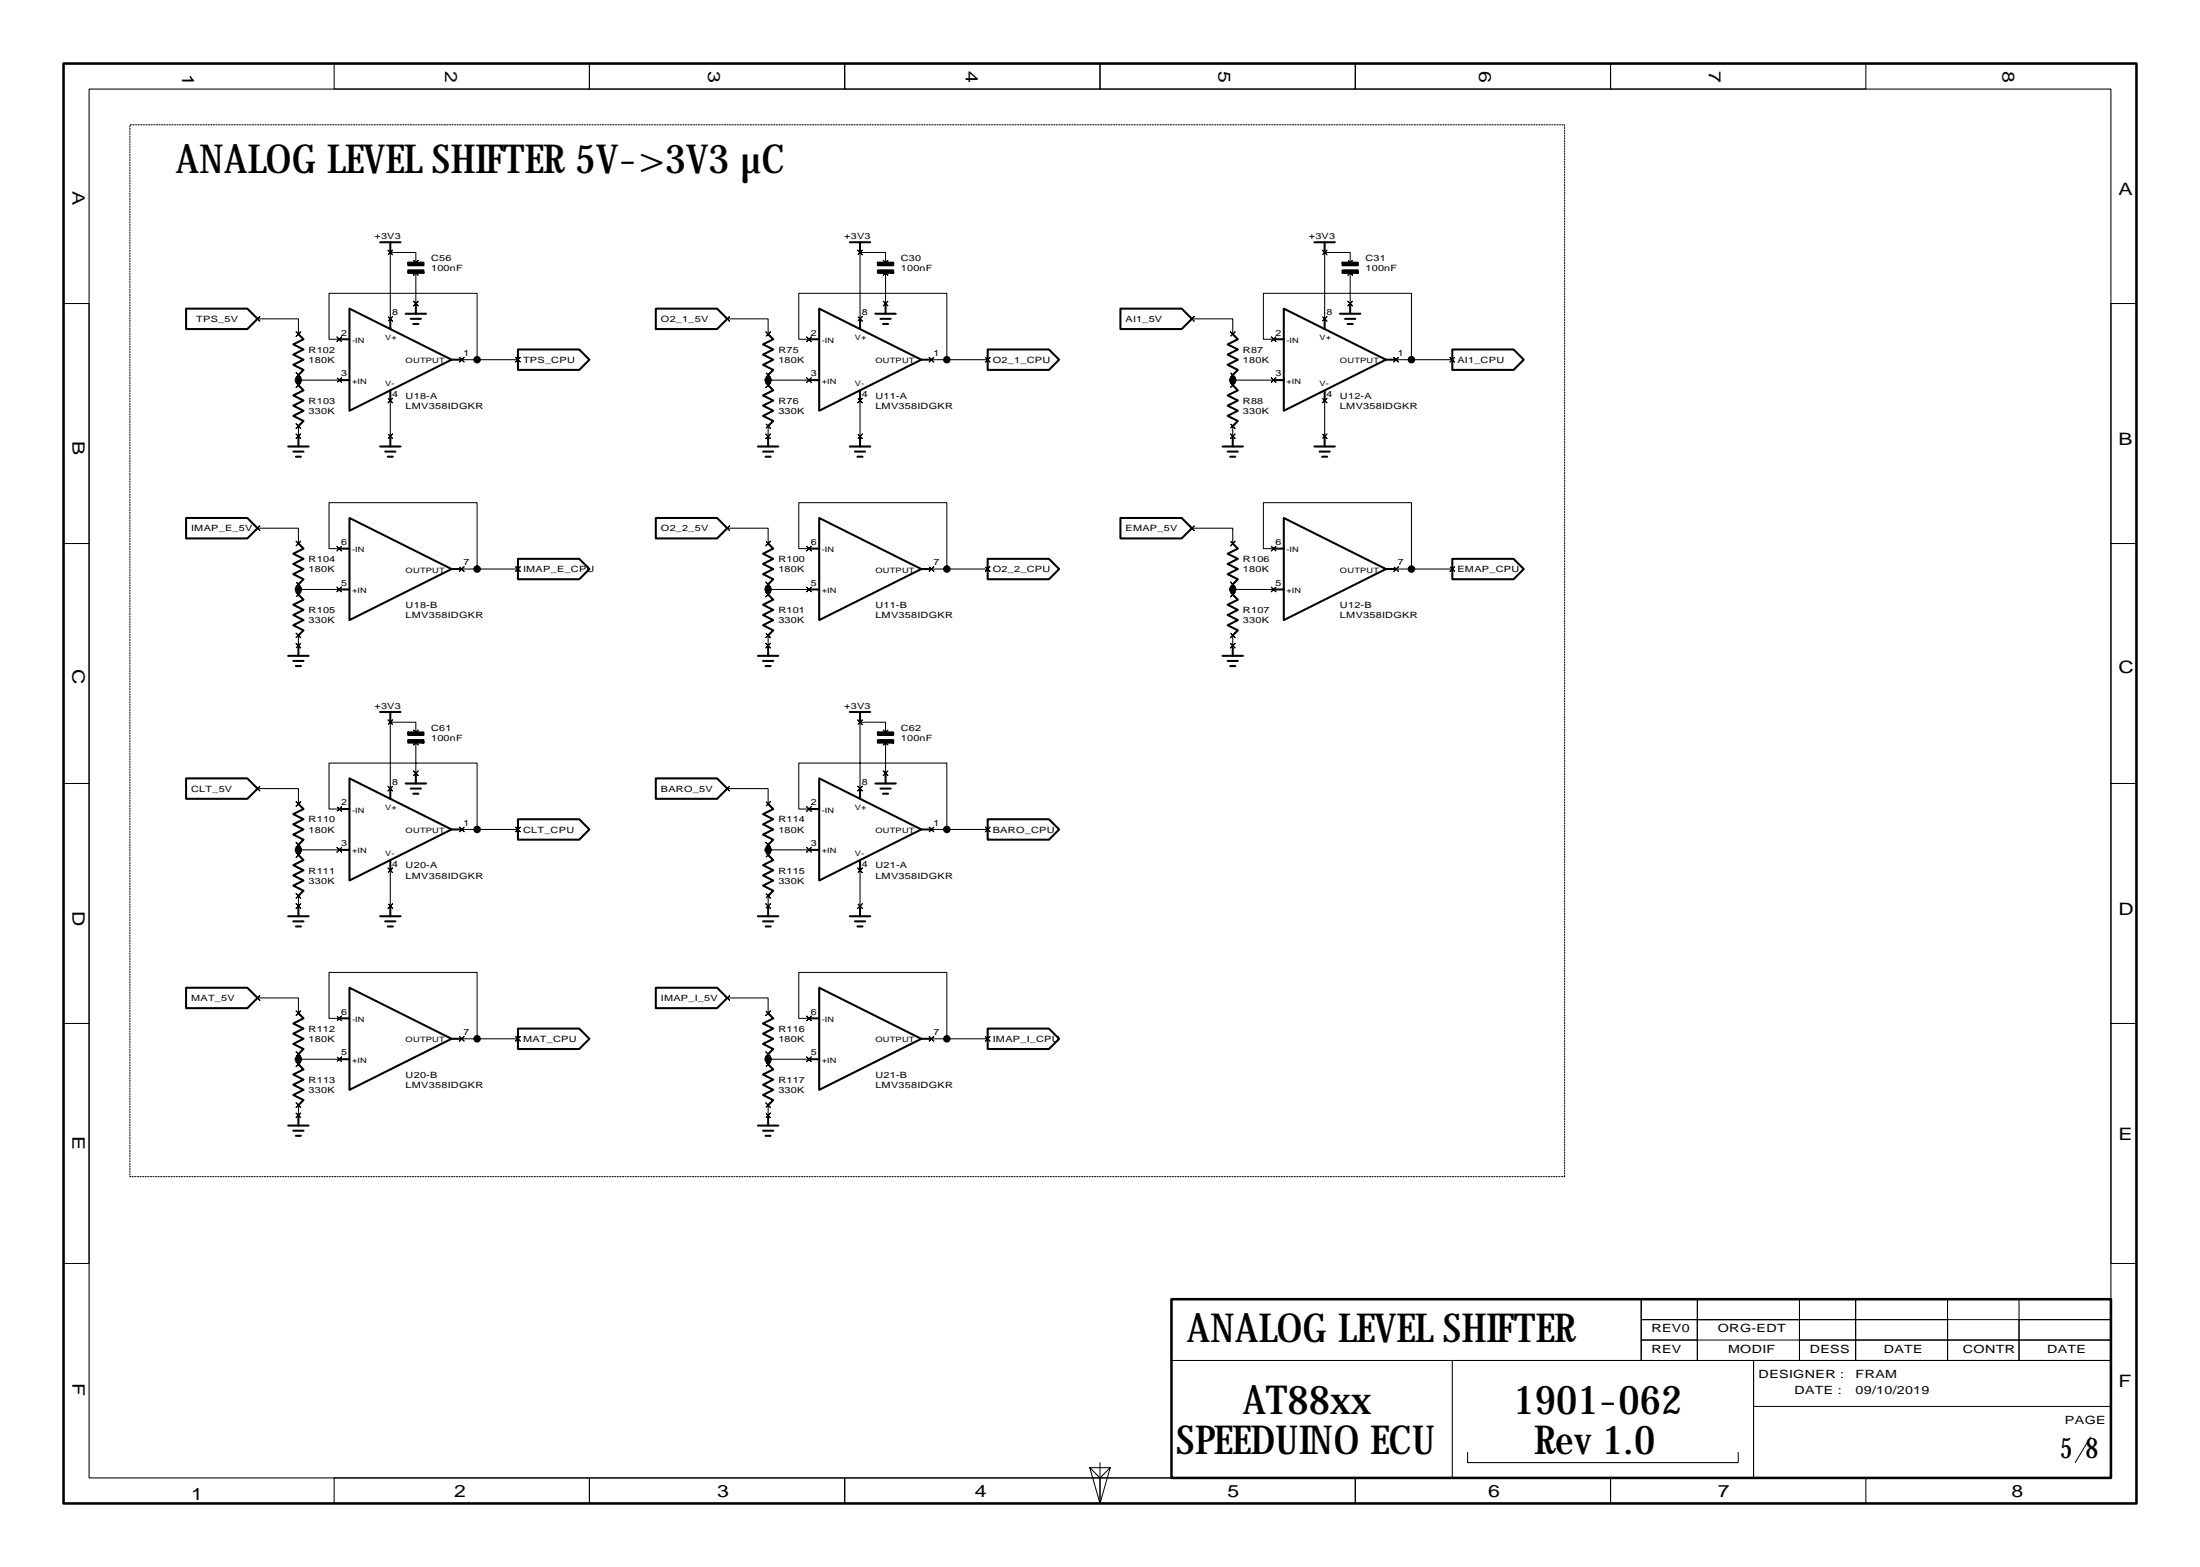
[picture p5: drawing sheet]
<svg xmlns="http://www.w3.org/2000/svg" width="431mm" height="307mm" viewBox="0 0 431 307" stroke-linecap="round" stroke-linejoin="round" font-family="sans-serif">
<g fill="none" stroke="#000" stroke-width=".2">
<path d="M17.4 17.4h396v272h-396zM65.4 12.4h50v5h-50zM115.4 12.4h50v5h-50zM165.4 12.4h50v5h-50zM215.4 12.4h50v5h-50zM265.4 12.4h50v5h-50zM315.4 12.4h50v5h-50zM12.4 59.4h5v47h-5zM76 49l.4 .4 .5-.4-.5 .4 .5 .5-.5-.5-.4 .5 .4-.5zM81 59l.4 .4 .5-.4-.5 .4 .5 .5-.5-.5-.4 .5 .4-.5zM81 51l.4 .4 .5-.4-.5 .4 .5 .5-.5-.5-.4 .5 .4-.5zM81 53l.4 .4 .5-.4-.5 .4 .5 .5-.5-.5-.4 .5 .4-.5z"/>
<path d="M81.4 51.4v-2h-5v13M81.4 53.4v6M168 49l.4 .4 .5-.4-.5 .4 .5 .5-.5-.5-.4 .5 .4-.5zM173 59l.4 .4 .5-.4-.5 .4 .5 .5-.5-.5-.4 .5 .4-.5zM173 51l.4 .4 .5-.4-.5 .4 .5 .5-.5-.5-.4 .5 .4-.5zM173 53l.4 .4 .5-.4-.5 .4 .5 .5-.5-.5-.4 .5 .4-.5zM173.4 51.4v-2h-5v13M173.4 53.4v6M259 49l.4 .4 .5-.4-.5 .4 .5 .5-.5-.5-.4 .5 .4-.5zM264 59l.4 .4 .5-.4-.5 .4 .5 .5-.5-.5-.4 .5 .4-.5zM264 51l.4 .4 .5-.4-.5 .4 .5 .5-.5-.5-.4 .5 .4-.5zM264 53l.4 .4 .5-.4-.5 .4 .5 .5-.5-.5-.4 .5 .4-.5z"/>
<path d="M264.4 51.4v-2h-5v13M264.4 53.4v6M413.4 59.4h5v47h-5zM50 62l.4 .4 .5-.4-.5 .4 .5 .5-.5-.5-.4 .5 .4-.5zM50.4 62.4h8v3M58 75l.4 .4 .5-.4-.5 .4 .5 .5-.5-.5-.4 .5 .4-.5zM58 65l.4 .4 .5-.4-.5 .4 .5 .5-.5-.5-.4 .5 .4-.5zM58 73l.4 .4 .5-.4-.5 .4 .5 .5-.5-.5-.4 .5 .4-.5zM58.4 73.4v2M58.4 74.4h8M66 66l.4 .4 .5-.4-.5 .4 .5 .5-.5-.5-.4 .5 .4-.5zM66 74l.4 .4 .5-.4-.5 .4 .5 .5-.5-.5-.4 .5 .4-.5z"/>
<path d="M66.4 66.4h-2v-9h29v13M76 62l.4 .4 .5-.4-.5 .4 .5 .5-.5-.5-.4 .5 .4-.5zM76 78l.4 .4 .5-.4-.5 .4 .5 .5-.5-.5-.4 .5 .4-.5zM76.4 78.4v7M90 70l.4 .4 .5-.4-.5 .4 .5 .5-.5-.5-.4 .5 .4-.5zM90.4 70.4h11M101 70l.4 .4 .5-.4-.5 .4 .5 .5-.5-.5-.4 .5 .4-.5zM142 62l.4 .4 .5-.4-.5 .4 .5 .5-.5-.5-.4 .5 .4-.5zM142.4 62.4h8v3M150 65l.4 .4 .5-.4-.5 .4 .5 .5-.5-.5-.4 .5 .4-.5zM150 73l.4 .4 .5-.4-.5 .4 .5 .5-.5-.5-.4 .5 .4-.5zM150 75l.4 .4 .5-.4-.5 .4 .5 .5-.5-.5-.4 .5 .4-.5z"/>
<path d="M150.4 73.4v1h8M150.4 74.4v1M158 66l.4 .4 .5-.4-.5 .4 .5 .5-.5-.5-.4 .5 .4-.5zM158 74l.4 .4 .5-.4-.5 .4 .5 .5-.5-.5-.4 .5 .4-.5zM158.4 66.4h-2v-9h29v13M168 62l.4 .4 .5-.4-.5 .4 .5 .5-.5-.5-.4 .5 .4-.5zM168 78l.4 .4 .5-.4-.5 .4 .5 .5-.5-.5-.4 .5 .4-.5zM168.4 78.4v7M182 70l.4 .4 .5-.4-.5 .4 .5 .5-.5-.5-.4 .5 .4-.5zM182.4 70.4h11M193 70l.4 .4 .5-.4-.5 .4 .5 .5-.5-.5-.4 .5 .4-.5zM233 62l.4 .4 .5-.4-.5 .4 .5 .5-.5-.5-.4 .5 .4-.5z"/>
<path d="M233.4 62.4h8v3M241 75l.4 .4 .5-.4-.5 .4 .5 .5-.5-.5-.4 .5 .4-.5zM241 65l.4 .4 .5-.4-.5 .4 .5 .5-.5-.5-.4 .5 .4-.5zM241 73l.4 .4 .5-.4-.5 .4 .5 .5-.5-.5-.4 .5 .4-.5zM241.4 73.4v1h8M241.4 74.4v1M249 66l.4 .4 .5-.4-.5 .4 .5 .5-.5-.5-.4 .5 .4-.5zM249 74l.4 .4 .5-.4-.5 .4 .5 .5-.5-.5-.4 .5 .4-.5zM249.4 66.4h-2v-9h29v13M259 62l.4 .4 .5-.4-.5 .4 .5 .5-.5-.5-.4 .5 .4-.5zM259 78l.4 .4 .5-.4-.5 .4 .5 .5-.5-.5-.4 .5 .4-.5zM259.4 78.4v7"/>
<path d="M273 70l.4 .4 .5-.4-.5 .4 .5 .5-.5-.5-.4 .5 .4-.5zM273.4 70.4h11M284 70l.4 .4 .5-.4-.5 .4 .5 .5-.5-.5-.4 .5 .4-.5zM58 85l.4 .4 .5-.4-.5 .4 .5 .5-.5-.5-.4 .5 .4-.5zM58 83l.4 .4 .5-.4-.5 .4 .5 .5-.5-.5-.4 .5 .4-.5zM58.4 83.4v2M76 85l.4 .4 .5-.4-.5 .4 .5 .5-.5-.5-.4 .5 .4-.5zM150 85l.4 .4 .5-.4-.5 .4 .5 .5-.5-.5-.4 .5 .4-.5zM150 83l.4 .4 .5-.4-.5 .4 .5 .5-.5-.5-.4 .5 .4-.5zM150.4 83.4v2M168 85l.4 .4 .5-.4-.5 .4 .5 .5-.5-.5-.4 .5 .4-.5zM241 85l.4 .4 .5-.4-.5 .4 .5 .5-.5-.5-.4 .5 .4-.5z"/>
<path d="M241 83l.4 .4 .5-.4-.5 .4 .5 .5-.5-.5-.4 .5 .4-.5zM241.4 83.4v2M259 85l.4 .4 .5-.4-.5 .4 .5 .5-.5-.5-.4 .5 .4-.5zM12.4 106.4h5v47h-5zM50 103l.4 .4 .5-.4-.5 .4 .5 .5-.5-.5-.4 .5 .4-.5zM50.4 103.4h8v3M58 106l.4 .4 .5-.4-.5 .4 .5 .5-.5-.5-.4 .5 .4-.5zM58 114l.4 .4 .5-.4-.5 .4 .5 .5-.5-.5-.4 .5 .4-.5zM58 116l.4 .4 .5-.4-.5 .4 .5 .5-.5-.5-.4 .5 .4-.5zM58.4 115.4h8M58.4 114.4v2M66 107l.4 .4 .5-.4-.5 .4 .5 .5-.5-.5-.4 .5 .4-.5z"/>
<path d="M66 115l.4 .4 .5-.4-.5 .4 .5 .5-.5-.5-.4 .5 .4-.5zM66.4 107.4h-2v-9h29v13h-3M90 111l.4 .4 .5-.4-.5 .4 .5 .5-.5-.5-.4 .5 .4-.5zM93.4 111.4h8M101 111l.4 .4 .5-.4-.5 .4 .5 .5-.5-.5-.4 .5 .4-.5zM142 103l.4 .4 .5-.4-.5 .4 .5 .5-.5-.5-.4 .5 .4-.5zM142.4 103.4h8v3M150 116l.4 .4 .5-.4-.5 .4 .5 .5-.5-.5-.4 .5 .4-.5zM150 106l.4 .4 .5-.4-.5 .4 .5 .5-.5-.5-.4 .5 .4-.5zM150 114l.4 .4 .5-.4-.5 .4 .5 .5-.5-.5-.4 .5 .4-.5zM150.4 114.4v2M150.4 115.4h8"/>
<path d="M158 107l.4 .4 .5-.4-.5 .4 .5 .5-.5-.5-.4 .5 .4-.5zM158 115l.4 .4 .5-.4-.5 .4 .5 .5-.5-.5-.4 .5 .4-.5zM158.4 107.4h-2v-9h29v13M182 111l.4 .4 .5-.4-.5 .4 .5 .5-.5-.5-.4 .5 .4-.5zM182.4 111.4h11M193 111l.4 .4 .5-.4-.5 .4 .5 .5-.5-.5-.4 .5 .4-.5zM233 103l.4 .4 .5-.4-.5 .4 .5 .5-.5-.5-.4 .5 .4-.5zM233.4 103.4h8v3M241 106l.4 .4 .5-.4-.5 .4 .5 .5-.5-.5-.4 .5 .4-.5zM241 114l.4 .4 .5-.4-.5 .4 .5 .5-.5-.5-.4 .5 .4-.5zM241 116l.4 .4 .5-.4-.5 .4 .5 .5-.5-.5-.4 .5 .4-.5zM241.4 114.4v1h8"/>
<path d="M241.4 115.4v1M249 107l.4 .4 .5-.4-.5 .4 .5 .5-.5-.5-.4 .5 .4-.5zM249 115l.4 .4 .5-.4-.5 .4 .5 .5-.5-.5-.4 .5 .4-.5zM249.4 107.4h-2v-9h29v13M273 111l.4 .4 .5-.4-.5 .4 .5 .5-.5-.5-.4 .5 .4-.5zM273.4 111.4h11M284 111l.4 .4 .5-.4-.5 .4 .5 .5-.5-.5-.4 .5 .4-.5zM413.4 106.4h5v47h-5zM58 126l.4 .4 .5-.4-.5 .4 .5 .5-.5-.5-.4 .5 .4-.5zM58 124l.4 .4 .5-.4-.5 .4 .5 .5-.5-.5-.4 .5 .4-.5zM58.4 124.4v2M150 126l.4 .4 .5-.4-.5 .4 .5 .5-.5-.5-.4 .5 .4-.5z"/>
<path d="M150 124l.4 .4 .5-.4-.5 .4 .5 .5-.5-.5-.4 .5 .4-.5zM150.4 124.4v2M241 126l.4 .4 .5-.4-.5 .4 .5 .5-.5-.5-.4 .5 .4-.5zM241 124l.4 .4 .5-.4-.5 .4 .5 .5-.5-.5-.4 .5 .4-.5zM241.4 124.4v2M12.4 153.4h5v47h-5zM50 154l.4 .4 .5-.4-.5 .4 .5 .5-.5-.5-.4 .5 .4-.5zM50.4 154.4h8v3M58 157l.4 .4 .5-.4-.5 .4 .5 .5-.5-.5-.4 .5 .4-.5zM66 158l.4 .4 .5-.4-.5 .4 .5 .5-.5-.5-.4 .5 .4-.5zM66.4 158.4h-2v-9h29v13M76 141l.4 .4 .5-.4-.5 .4 .5 .5-.5-.5-.4 .5 .4-.5z"/>
<path d="M76 154l.4 .4 .5-.4-.5 .4 .5 .5-.5-.5-.4 .5 .4-.5zM81 151l.4 .4 .5-.4-.5 .4 .5 .5-.5-.5-.4 .5 .4-.5zM81 143l.4 .4 .5-.4-.5 .4 .5 .5-.5-.5-.4 .5 .4-.5zM81 145l.4 .4 .5-.4-.5 .4 .5 .5-.5-.5-.4 .5 .4-.5zM81.4 143.4v-2h-5v13M81.4 145.4v6M142 154l.4 .4 .5-.4-.5 .4 .5 .5-.5-.5-.4 .5 .4-.5zM142.4 154.4h8v3M150 157l.4 .4 .5-.4-.5 .4 .5 .5-.5-.5-.4 .5 .4-.5zM158 158l.4 .4 .5-.4-.5 .4 .5 .5-.5-.5-.4 .5 .4-.5zM158.4 158.4h-2v-9h29v13M168 141l.4 .4 .5-.4-.5 .4 .5 .5-.5-.5-.4 .5 .4-.5z"/>
<path d="M168 154l.4 .4 .5-.4-.5 .4 .5 .5-.5-.5-.4 .5 .4-.5zM173 151l.4 .4 .5-.4-.5 .4 .5 .5-.5-.5-.4 .5 .4-.5zM173 143l.4 .4 .5-.4-.5 .4 .5 .5-.5-.5-.4 .5 .4-.5zM173 145l.4 .4 .5-.4-.5 .4 .5 .5-.5-.5-.4 .5 .4-.5zM173.4 143.4v-2h-5v13M173.4 145.4v6M413.4 153.4h5v47h-5zM58 177l.4 .4 .5-.4-.5 .4 .5 .5-.5-.5-.4 .5 .4-.5zM58 165l.4 .4 .5-.4-.5 .4 .5 .5-.5-.5-.4 .5 .4-.5zM58 167l.4 .4 .5-.4-.5 .4 .5 .5-.5-.5-.4 .5 .4-.5zM58 175l.4 .4 .5-.4-.5 .4 .5 .5-.5-.5-.4 .5 .4-.5zM58.4 166.4h8"/>
<path d="M58.4 165.4v2M58.4 175.4v2M66 166l.4 .4 .5-.4-.5 .4 .5 .5-.5-.5-.4 .5 .4-.5zM76 177l.4 .4 .5-.4-.5 .4 .5 .5-.5-.5-.4 .5 .4-.5zM76 170l.4 .4 .5-.4-.5 .4 .5 .5-.5-.5-.4 .5 .4-.5zM76.4 170.4v7M90 162l.4 .4 .5-.4-.5 .4 .5 .5-.5-.5-.4 .5 .4-.5zM90.4 162.4h11M101 162l.4 .4 .5-.4-.5 .4 .5 .5-.5-.5-.4 .5 .4-.5zM150 177l.4 .4 .5-.4-.5 .4 .5 .5-.5-.5-.4 .5 .4-.5zM150 165l.4 .4 .5-.4-.5 .4 .5 .5-.5-.5-.4 .5 .4-.5zM150 167l.4 .4 .5-.4-.5 .4 .5 .5-.5-.5-.4 .5 .4-.5z"/>
<path d="M150 175l.4 .4 .5-.4-.5 .4 .5 .5-.5-.5-.4 .5 .4-.5zM150.4 165.4v2M150.4 175.4v2M150.4 166.4h8M158 166l.4 .4 .5-.4-.5 .4 .5 .5-.5-.5-.4 .5 .4-.5zM168 177l.4 .4 .5-.4-.5 .4 .5 .5-.5-.5-.4 .5 .4-.5zM168 170l.4 .4 .5-.4-.5 .4 .5 .5-.5-.5-.4 .5 .4-.5zM168.4 170.4v7M182 162l.4 .4 .5-.4-.5 .4 .5 .5-.5-.5-.4 .5 .4-.5zM182.4 162.4h11M193 162l.4 .4 .5-.4-.5 .4 .5 .5-.5-.5-.4 .5 .4-.5zM50 195l.4 .4 .5-.4-.5 .4 .5 .5-.5-.5-.4 .5 .4-.5z"/>
<path d="M50.4 195.4h8v3M58 198l.4 .4 .5-.4-.5 .4 .5 .5-.5-.5-.4 .5 .4-.5zM66 199l.4 .4 .5-.4-.5 .4 .5 .5-.5-.5-.4 .5 .4-.5zM66.4 199.4h-2v-9h29v13M142 195l.4 .4 .5-.4-.5 .4 .5 .5-.5-.5-.4 .5 .4-.5zM142.4 195.4h8v3M150 198l.4 .4 .5-.4-.5 .4 .5 .5-.5-.5-.4 .5 .4-.5zM158 199l.4 .4 .5-.4-.5 .4 .5 .5-.5-.5-.4 .5 .4-.5zM158.4 199.4h-2v-9h29v13M12.4 200.4h5v47h-5zM58 218l.4 .4 .5-.4-.5 .4 .5 .5-.5-.5-.4 .5 .4-.5zM58 206l.4 .4 .5-.4-.5 .4 .5 .5-.5-.5-.4 .5 .4-.5z"/>
<path d="M58 208l.4 .4 .5-.4-.5 .4 .5 .5-.5-.5-.4 .5 .4-.5zM58 216l.4 .4 .5-.4-.5 .4 .5 .5-.5-.5-.4 .5 .4-.5zM58.4 206.4v2M58.4 207.4h8M58.4 216.4v2M66 207l.4 .4 .5-.4-.5 .4 .5 .5-.5-.5-.4 .5 .4-.5zM90 203l.4 .4 .5-.4-.5 .4 .5 .5-.5-.5-.4 .5 .4-.5zM90.4 203.4h11M101 203l.4 .4 .5-.4-.5 .4 .5 .5-.5-.5-.4 .5 .4-.5zM150 218l.4 .4 .5-.4-.5 .4 .5 .5-.5-.5-.4 .5 .4-.5zM150 208l.4 .4 .5-.4-.5 .4 .5 .5-.5-.5-.4 .5 .4-.5zM150 216l.4 .4 .5-.4-.5 .4 .5 .5-.5-.5-.4 .5 .4-.5z"/>
<path d="M150 206l.4 .4 .5-.4-.5 .4 .5 .5-.5-.5-.4 .5 .4-.5zM150.4 206.4v2M150.4 216.4v2M150.4 207.4h8M158 207l.4 .4 .5-.4-.5 .4 .5 .5-.5-.5-.4 .5 .4-.5zM182 203l.4 .4 .5-.4-.5 .4 .5 .5-.5-.5-.4 .5 .4-.5zM182.4 203.4h11M193 203l.4 .4 .5-.4-.5 .4 .5 .5-.5-.5-.4 .5 .4-.5zM413.4 200.4h5v47h-5zM229.4 254.4h92v12h-92zM321.4 258.4h11v4h-11zM321.4 254.4h11v4h-11z"/>
<path d="M321.4 254.4h11zM332.4 258.4h20v8h-20zM332.4 258.4h20v4h-20zM332.4 254.4h20v4h-20zM332.4 254.4h20zM352.4 258.4h11v4h-11zM352.4 254.4h11v4h-11zM352.4 254.4h11zM363.4 254.4h18v4h-18zM363.4 258.4h18v4h-18zM363.4 254.4h18zM381.4 258.4h14v4h-14z"/>
<path d="M381.4 254.4h14zM395.4 254.4h18zM395.4 258.4h18v4h-18zM395.4 254.4h18v4h-18zM284.4 266.4h59v23h-59zM321.4 262.4h11v4h-11zM343.4 266.4h70v9h-70zM343.4 266.4h70v23h-70zM343.4 266.4h70zM352.4 262.4h11v4h-11zM363.4 262.4h18v4h-18zM381.4 262.4h14v4h-14z"/>
<path d="M395.4 262.4h18v4h-18zM65.4 289.4h50v5h-50zM115.4 289.4h50v5h-50zM165.4 289.4h50v5h-50zM213.4 287.4l2 7 2-7h-4l2 2 2-2M215.4 289.4h50v5h-50zM215.4 286.4v3M265.4 289.4h50v5h-50zM287.4 284.4v2h53v-2M315.4 289.4h50v5h-50zM409.4 281.4l-3 5"/>
</g>
<path d="M25.4 24.4h281v206h-281z" fill="none" stroke="#000" stroke-width=".2" stroke-dasharray=".3 .3"/>
<g fill="#000" stroke="#000" stroke-width=".2">
<circle cx="58.4" cy="74.4" r=".64"/>
<circle cx="93.4" cy="70.4" r=".64"/>
<circle cx="150.4" cy="74.4" r=".64"/>
<circle cx="185.4" cy="70.4" r=".64"/>
<circle cx="241.4" cy="74.4" r=".64"/>
<circle cx="276.4" cy="70.4" r=".64"/>
<circle cx="58.4" cy="115.4" r=".64"/>
<circle cx="93.4" cy="111.4" r=".64"/>
<circle cx="150.4" cy="115.4" r=".64"/>
<circle cx="185.4" cy="111.4" r=".64"/>
<circle cx="241.4" cy="115.4" r=".64"/>
<circle cx="276.4" cy="111.4" r=".64"/>
<circle cx="58.4" cy="166.4" r=".64"/>
<circle cx="93.4" cy="162.4" r=".64"/>
<circle cx="150.4" cy="166.4" r=".64"/>
<circle cx="185.4" cy="162.4" r=".64"/>
<circle cx="58.4" cy="207.4" r=".64"/>
<circle cx="93.4" cy="203.4" r=".64"/>
<circle cx="150.4" cy="207.4" r=".64"/>
<circle cx="185.4" cy="203.4" r=".64"/>
</g>
<path d="M12.4 12.4h406v282h-406zM229.4 254.4h184v35h-184z" fill="none" stroke="#000" stroke-width=".5"/>
<g fill="none" stroke="#000" stroke-width=".4">
<path d="M74.4 47.4h4M76.4 47.4v2M81.4 59.4v2M166.4 47.4h4M168.4 47.4v2M173.4 59.4v2M257.4 47.4h4M259.4 47.4v2M264.4 59.4v2M36.4 60.4h12l2 2-2 2h-12zM58.4 75.4l1 1-2 1 2 1-2 1 2 1-2 1 2 1-1 1M58.4 65.4l1 1-2 1 2 1-2 1 2 1-2 1 2 1-1 1"/>
<path d="M66.4 74.4h2M66.4 66.4h2M68.4 60.4l20 10-20 10zM76.4 62.4v2M76.4 76.4v2M79.4 61.4h4M80.4 62.4h2M80.9 63.4h1M88.4 70.4h2M101.4 68.4h12l2 2-2 2h-12zM128.4 60.4h12l2 2-2 2h-12zM150.4 65.4l1 1-2 1 2 1-2 1 2 1-2 1 2 1-1 1"/>
<path d="M150.4 75.4l1 1-2 1 2 1-2 1 2 1-2 1 2 1-1 1M158.4 74.4h2M158.4 66.4h2M160.4 60.4l20 10-20 10zM168.4 62.4v2M168.4 76.4v2M171.4 61.4h4M172.4 62.4h2M172.9 63.4h1M180.4 70.4h2M193.4 68.4h12l2 2-2 2h-12zM219.4 60.4h12l2 2-2 2h-12z"/>
<path d="M241.4 75.4l1 1-2 1 2 1-2 1 2 1-2 1 2 1-1 1M241.4 65.4l1 1-2 1 2 1-2 1 2 1-2 1 2 1-1 1M249.4 74.4h2M249.4 66.4h2M251.4 60.4l20 10-20 10zM259.4 62.4v2M259.4 76.4v2M262.4 61.4h4M263.4 62.4h2M263.9 63.4h1M271.4 70.4h2M284.4 68.4h12l2 2-2 2h-12z"/>
<path d="M56.4 87.4h4M57.4 88.4h2M57.9 89.4h1M58.4 85.4v2M74.4 87.4h4M75.4 88.4h2M75.9 89.4h1M76.4 85.4v2M148.4 87.4h4M149.4 88.4h2M149.9 89.4h1M150.4 85.4v2"/>
<path d="M166.4 87.4h4M167.4 88.4h2M167.9 89.4h1M168.4 85.4v2M239.4 87.4h4M240.4 88.4h2M240.9 89.4h1M241.4 85.4v2M257.4 87.4h4M258.4 88.4h2M258.9 89.4h1M259.4 85.4v2"/>
<path d="M36.4 101.4h12l2 2-2 2h-12zM58.4 106.4l1 1-2 1 2 1-2 1 2 1-2 1 2 1-1 1M58.4 116.4l1 1-2 1 2 1-2 1 2 1-2 1 2 1-1 1M66.4 115.4h2M66.4 107.4h2M68.4 101.4l20 10-20 10zM88.4 111.4h2M101.4 109.4h12l2 2-2 2h-12zM128.4 101.4h12l2 2-2 2h-12zM150.4 116.4l1 1-2 1 2 1-2 1 2 1-2 1 2 1-1 1M150.4 106.4l1 1-2 1 2 1-2 1 2 1-2 1 2 1-1 1M158.4 115.4h2"/>
<path d="M158.4 107.4h2M160.4 101.4l20 10-20 10zM180.4 111.4h2M193.4 109.4h12l2 2-2 2h-12zM219.4 101.4h12l2 2-2 2h-12zM241.4 106.4l1 1-2 1 2 1-2 1 2 1-2 1 2 1-1 1M241.4 116.4l1 1-2 1 2 1-2 1 2 1-2 1 2 1-1 1M249.4 115.4h2M249.4 107.4h2M251.4 101.4l20 10-20 10zM271.4 111.4h2M284.4 109.4h12l2 2-2 2h-12z"/>
<path d="M56.4 128.4h4M57.4 129.4h2M57.9 130.4h1M58.4 126.4v2M74.4 139.4h4M76.4 139.4v2M148.4 128.4h4M149.4 129.4h2M149.9 130.4h1M150.4 126.4v2M166.4 139.4h4M168.4 139.4v2"/>
<path d="M239.4 128.4h4M240.4 129.4h2M240.9 130.4h1M241.4 126.4v2M36.4 152.4h12l2 2-2 2h-12zM58.4 157.4l1 1-2 1 2 1-2 1 2 1-2 1 2 1-1 1M66.4 158.4h2M68.4 152.4l20 10-20 10zM76.4 154.4v2M79.4 153.4h4M80.4 154.4h2M80.9 155.4h1"/>
<path d="M81.4 151.4v2M128.4 152.4h12l2 2-2 2h-12zM150.4 157.4l1 1-2 1 2 1-2 1 2 1-2 1 2 1-1 1M158.4 158.4h2M160.4 152.4l20 10-20 10zM168.4 154.4v2M171.4 153.4h4M172.4 154.4h2M172.9 155.4h1M173.4 151.4v2M56.4 179.4h4M58.4 167.4l1 1-2 1 2 1-2 1 2 1-2 1 2 1-1 1"/>
<path d="M58.4 177.4v2M66.4 166.4h2M74.4 179.4h4M76.4 168.4v2M76.4 177.4v2M88.4 162.4h2M101.4 160.4h12l2 2-2 2h-12zM148.4 179.4h4M150.4 167.4l1 1-2 1 2 1-2 1 2 1-2 1 2 1-1 1M150.4 177.4v2M158.4 166.4h2M166.4 179.4h4"/>
<path d="M168.4 168.4v2M168.4 177.4v2M180.4 162.4h2M193.4 160.4h12l2 2-2 2h-12zM36.4 193.4h12l2 2-2 2h-12zM57.4 180.4h2M57.9 181.4h1M58.4 198.4l1 1-2 1 2 1-2 1 2 1-2 1 2 1-1 1M66.4 199.4h2M68.4 193.4l20 10-20 10zM75.4 180.4h2M75.9 181.4h1"/>
<path d="M128.4 193.4h12l2 2-2 2h-12zM149.4 180.4h2M149.9 181.4h1M150.4 198.4l1 1-2 1 2 1-2 1 2 1-2 1 2 1-1 1M158.4 199.4h2M160.4 193.4l20 10-20 10zM167.4 180.4h2M167.9 181.4h1M58.4 208.4l1 1-2 1 2 1-2 1 2 1-2 1 2 1-1 1M58.4 218.4v2M66.4 207.4h2M88.4 203.4h2"/>
<path d="M101.4 201.4h12l2 2-2 2h-12zM150.4 208.4l1 1-2 1 2 1-2 1 2 1-2 1 2 1-1 1M150.4 218.4v2M158.4 207.4h2M180.4 203.4h2M193.4 201.4h12l2 2-2 2h-12zM56.4 220.4h4M57.4 221.4h2M57.9 222.4h1M148.4 220.4h4M149.4 221.4h2M149.9 222.4h1"/>
</g>
<g fill="#000" stroke="#000" stroke-width=".4">
<path d="M79.9 51.4h3v.5h-3z" fill-rule="evenodd"/>
<path d="M79.9 52.9h3v.5h-3z" fill-rule="evenodd"/>
<path d="M171.9 51.4h3v.5h-3z" fill-rule="evenodd"/>
<path d="M171.9 52.9h3v.5h-3z" fill-rule="evenodd"/>
<path d="M262.9 51.4h3v.5h-3z" fill-rule="evenodd"/>
<path d="M262.9 52.9h3v.5h-3z" fill-rule="evenodd"/>
<path d="M79.9 143.4h3v.5h-3z" fill-rule="evenodd"/>
<path d="M79.9 144.9h3v.5h-3z" fill-rule="evenodd"/>
<path d="M171.9 143.4h3v.5h-3z" fill-rule="evenodd"/>
<path d="M171.9 144.9h3v.5h-3z" fill-rule="evenodd"/>
</g>
<g font-size="7.8">
<text x="34.4" y="33.8">ANALOG LEVEL SHIFTER 5V-&gt;3V3 µC</text>
<text x="232.4" y="262.8">ANALOG LEVEL SHIFTER</text>
<text x="243.4" y="276.8">AT88xx</text>
<text x="296.4" y="276.8">1901-062</text>
<text x="230.4" y="284.8">SPEEDUINO ECU</text>
<text x="300.4" y="284.8">Rev 1.0</text>
</g>
<g font-size="5.6">
<text x="403.4" y="285.6">5</text>
<text x="408.4" y="285.6">8</text>
</g>
<g font-size="3.4">
<text x="35.7" y="14.4" transform="rotate(90 35.7 14.4)">1</text>
<text x="87.2" y="13.9" transform="rotate(90 87.2 13.9)">2</text>
<text x="138.7" y="13.9" transform="rotate(90 138.7 13.9)">3</text>
<text x="189.2" y="13.9" transform="rotate(90 189.2 13.9)">4</text>
<text x="238.7" y="13.9" transform="rotate(90 238.7 13.9)">5</text>
<text x="289.7" y="13.9" transform="rotate(90 289.7 13.9)">6</text>
<text x="334.7" y="13.9" transform="rotate(90 334.7 13.9)">7</text>
<text x="392.2" y="13.9" transform="rotate(90 392.2 13.9)">8</text>
<text x="14.2" y="37.4" transform="rotate(90 14.2 37.4)">A</text>
<text x="414.9" y="38.2">A</text>
<text x="14.2" y="86.4" transform="rotate(90 14.2 86.4)">B</text>
<text x="414.9" y="87.2">B</text>
<text x="14.2" y="130.9" transform="rotate(90 14.2 130.9)">C</text>
<text x="414.9" y="131.7">C</text>
<text x="14.2" y="178.4" transform="rotate(90 14.2 178.4)">D</text>
<text x="414.9" y="179.2">D</text>
<text x="14.2" y="222.4" transform="rotate(90 14.2 222.4)">E</text>
<text x="414.9" y="223.2">E</text>
<text x="14.2" y="270.9" transform="rotate(90 14.2 270.9)">F</text>
<text x="414.9" y="271.7">F</text>
<text x="37.4" y="293.7">1</text>
<text x="88.9" y="293.2">2</text>
<text x="140.4" y="293.2">3</text>
<text x="190.9" y="293.2">4</text>
<text x="240.4" y="293.2">5</text>
<text x="291.4" y="293.2">6</text>
<text x="336.4" y="293.2">7</text>
<text x="393.9" y="293.2">8</text>
</g>
<g font-size="2.2">
<text x="323.4" y="261">REV0</text>
<text x="336.4" y="261">ORG-EDT</text>
<text x="323.4" y="265">REV</text>
<text x="338.4" y="265">MODIF</text>
<text x="344.4" y="270">DESIGNER :</text>
<text x="354.4" y="265">DESS</text>
<text x="363.4" y="270">FRAM</text>
<text x="368.9" y="265">DATE</text>
<text x="384.4" y="265">CONTR</text>
<text x="400.9" y="265">DATE</text>
<text x="351.4" y="273">DATE :</text>
<text x="363.4" y="273">09/10/2019</text>
<text x="404.4" y="279">PAGE</text>
</g>
<g font-size="1.7">
<text x="73.3" y="46.9">+3V3</text>
<text x="165.3" y="46.9">+3V3</text>
<text x="256.3" y="46.9">+3V3</text>
<text x="84.4" y="51.1">C56</text>
<text x="84.4" y="53.1">100nF</text>
<text x="176.4" y="51.1">C30</text>
<text x="176.4" y="53.1">100nF</text>
<text x="267.4" y="51.1">C31</text>
<text x="267.4" y="53.1">100nF</text>
<text x="38.4" y="63.1">TPS_5V</text>
<text x="66.8" y="65.7">2</text>
<text x="76.8" y="61.7">8</text>
<text x="129.4" y="63.1">O2_1_5V</text>
<text x="158.8" y="65.7">2</text>
<text x="168.8" y="61.7">8</text>
<text x="220.4" y="63.1">AI1_5V</text>
<text x="249.8" y="65.7">2</text>
<text x="259.8" y="61.7">8</text>
<text x="60.4" y="69.1">R102</text>
<text x="60.4" y="71.1">180K</text>
<text x="90.8" y="69.7">1</text>
<text x="102.4" y="71.1">TPS_CPU</text>
<text x="152.4" y="69.1">R75</text>
<text x="152.4" y="71.1">180K</text>
<text x="182.8" y="69.7">1</text>
<text x="194.4" y="71.1">O2_1_CPU</text>
<text x="243.4" y="69.1">R87</text>
<text x="243.4" y="71.1">180K</text>
<text x="273.8" y="69.7">1</text>
<text x="285.4" y="71.1">AI1_CPU</text>
<text x="66.8" y="73.7">3</text>
<text x="76.8" y="77.7">4</text>
<text x="158.8" y="73.7">3</text>
<text x="168.8" y="77.7">4</text>
<text x="249.8" y="73.7">3</text>
<text x="259.8" y="77.7">4</text>
<text x="60.4" y="79.1">R103</text>
<text x="60.4" y="81.1">330K</text>
<text x="79.4" y="78.1">U18-A</text>
<text x="79.4" y="80.1">LMV358IDGKR</text>
<text x="152.4" y="79.1">R76</text>
<text x="152.4" y="81.1">330K</text>
<text x="171.4" y="78.1">U11-A</text>
<text x="171.4" y="80.1">LMV358IDGKR</text>
<text x="243.4" y="79.1">R88</text>
<text x="243.4" y="81.1">330K</text>
<text x="262.4" y="78.1">U12-A</text>
<text x="262.4" y="80.1">LMV358IDGKR</text>
<text x="37.4" y="104.1">IMAP_E_5V</text>
<text x="66.8" y="106.7">6</text>
<text x="129.4" y="104.1">O2_2_5V</text>
<text x="158.8" y="106.7">6</text>
<text x="220.4" y="104.1">EMAP_5V</text>
<text x="249.8" y="106.7">6</text>
<text x="60.4" y="110.1">R104</text>
<text x="60.4" y="112.1">180K</text>
<text x="90.8" y="110.7">7</text>
<text x="102.4" y="112.1">IMAP_E_CPU</text>
<text x="152.4" y="110.1">R100</text>
<text x="152.4" y="112.1">180K</text>
<text x="182.8" y="110.7">7</text>
<text x="194.4" y="112.1">O2_2_CPU</text>
<text x="243.4" y="110.1">R106</text>
<text x="243.4" y="112.1">180K</text>
<text x="273.8" y="110.7">7</text>
<text x="285.4" y="112.1">EMAP_CPU</text>
<text x="66.8" y="114.7">5</text>
<text x="79.4" y="119.1">U18-B</text>
<text x="158.8" y="114.7">5</text>
<text x="171.4" y="119.1">U11-B</text>
<text x="249.8" y="114.7">5</text>
<text x="262.4" y="119.1">U12-B</text>
<text x="60.4" y="120.1">R105</text>
<text x="60.4" y="122.1">330K</text>
<text x="79.4" y="121.1">LMV358IDGKR</text>
<text x="152.4" y="120.1">R101</text>
<text x="152.4" y="122.1">330K</text>
<text x="171.4" y="121.1">LMV358IDGKR</text>
<text x="243.4" y="120.1">R107</text>
<text x="243.4" y="122.1">330K</text>
<text x="262.4" y="121.1">LMV358IDGKR</text>
<text x="73.3" y="138.9">+3V3</text>
<text x="84.4" y="143.1">C61</text>
<text x="165.3" y="138.9">+3V3</text>
<text x="176.4" y="143.1">C62</text>
<text x="84.4" y="145.1">100nF</text>
<text x="176.4" y="145.1">100nF</text>
<text x="37.4" y="155.1">CLT_5V</text>
<text x="76.8" y="153.7">8</text>
<text x="129.4" y="155.1">BARO_5V</text>
<text x="168.8" y="153.7">8</text>
<text x="60.4" y="161.1">R110</text>
<text x="66.8" y="157.7">2</text>
<text x="90.8" y="161.7">1</text>
<text x="152.4" y="161.1">R114</text>
<text x="158.8" y="157.7">2</text>
<text x="182.8" y="161.7">1</text>
<text x="60.4" y="163.1">180K</text>
<text x="66.8" y="165.7">3</text>
<text x="102.4" y="163.1">CLT_CPU</text>
<text x="152.4" y="163.1">180K</text>
<text x="158.8" y="165.7">3</text>
<text x="194.4" y="163.1">BARO_CPU</text>
<text x="60.4" y="171.1">R111</text>
<text x="60.4" y="173.1">330K</text>
<text x="76.8" y="169.7">4</text>
<text x="79.4" y="170.1">U20-A</text>
<text x="79.4" y="172.1">LMV358IDGKR</text>
<text x="152.4" y="171.1">R115</text>
<text x="152.4" y="173.1">330K</text>
<text x="168.8" y="169.7">4</text>
<text x="171.4" y="170.1">U21-A</text>
<text x="171.4" y="172.1">LMV358IDGKR</text>
<text x="37.4" y="196.1">MAT_5V</text>
<text x="129.4" y="196.1">IMAP_I_5V</text>
<text x="60.4" y="202.1">R112</text>
<text x="66.8" y="198.7">6</text>
<text x="90.8" y="202.7">7</text>
<text x="152.4" y="202.1">R116</text>
<text x="158.8" y="198.7">6</text>
<text x="182.8" y="202.7">7</text>
<text x="60.4" y="204.1">180K</text>
<text x="66.8" y="206.7">5</text>
<text x="102.4" y="204.1">MAT_CPU</text>
<text x="152.4" y="204.1">180K</text>
<text x="158.8" y="206.7">5</text>
<text x="194.4" y="204.1">IMAP_I_CPU</text>
<text x="60.4" y="212.1">R113</text>
<text x="60.4" y="214.1">330K</text>
<text x="79.4" y="211.1">U20-B</text>
<text x="79.4" y="213.1">LMV358IDGKR</text>
<text x="152.4" y="212.1">R117</text>
<text x="152.4" y="214.1">330K</text>
<text x="171.4" y="211.1">U21-B</text>
<text x="171.4" y="213.1">LMV358IDGKR</text>
</g>
<g font-size="1.4">
<text x="68.9" y="67.1">-IN</text>
<text x="75.4" y="66.6">V+</text>
<text x="79.4" y="71.1">OUTPUT</text>
<text x="160.9" y="67.1">-IN</text>
<text x="167.4" y="66.6">V+</text>
<text x="171.4" y="71.1">OUTPUT</text>
<text x="251.9" y="67.1">-IN</text>
<text x="258.4" y="66.6">V+</text>
<text x="262.4" y="71.1">OUTPUT</text>
<text x="68.9" y="75.1">+IN</text>
<text x="75.4" y="75.6">V-</text>
<text x="160.9" y="75.1">+IN</text>
<text x="167.4" y="75.6">V-</text>
<text x="251.9" y="75.1">+IN</text>
<text x="258.4" y="75.6">V-</text>
<text x="68.9" y="108.1">-IN</text>
<text x="79.4" y="112.1">OUTPUT</text>
<text x="160.9" y="108.1">-IN</text>
<text x="171.4" y="112.1">OUTPUT</text>
<text x="251.9" y="108.1">-IN</text>
<text x="262.4" y="112.1">OUTPUT</text>
<text x="68.9" y="116.1">+IN</text>
<text x="160.9" y="116.1">+IN</text>
<text x="251.9" y="116.1">+IN</text>
<text x="68.9" y="159.1">-IN</text>
<text x="75.4" y="158.6">V+</text>
<text x="160.9" y="159.1">-IN</text>
<text x="167.4" y="158.6">V+</text>
<text x="68.9" y="167.1">+IN</text>
<text x="75.4" y="167.6">V-</text>
<text x="79.4" y="163.1">OUTPUT</text>
<text x="160.9" y="167.1">+IN</text>
<text x="167.4" y="167.6">V-</text>
<text x="171.4" y="163.1">OUTPUT</text>
<text x="68.9" y="200.1">-IN</text>
<text x="160.9" y="200.1">-IN</text>
<text x="68.9" y="208.1">+IN</text>
<text x="79.4" y="204.1">OUTPUT</text>
<text x="160.9" y="208.1">+IN</text>
<text x="171.4" y="204.1">OUTPUT</text>
</g>
</svg>
